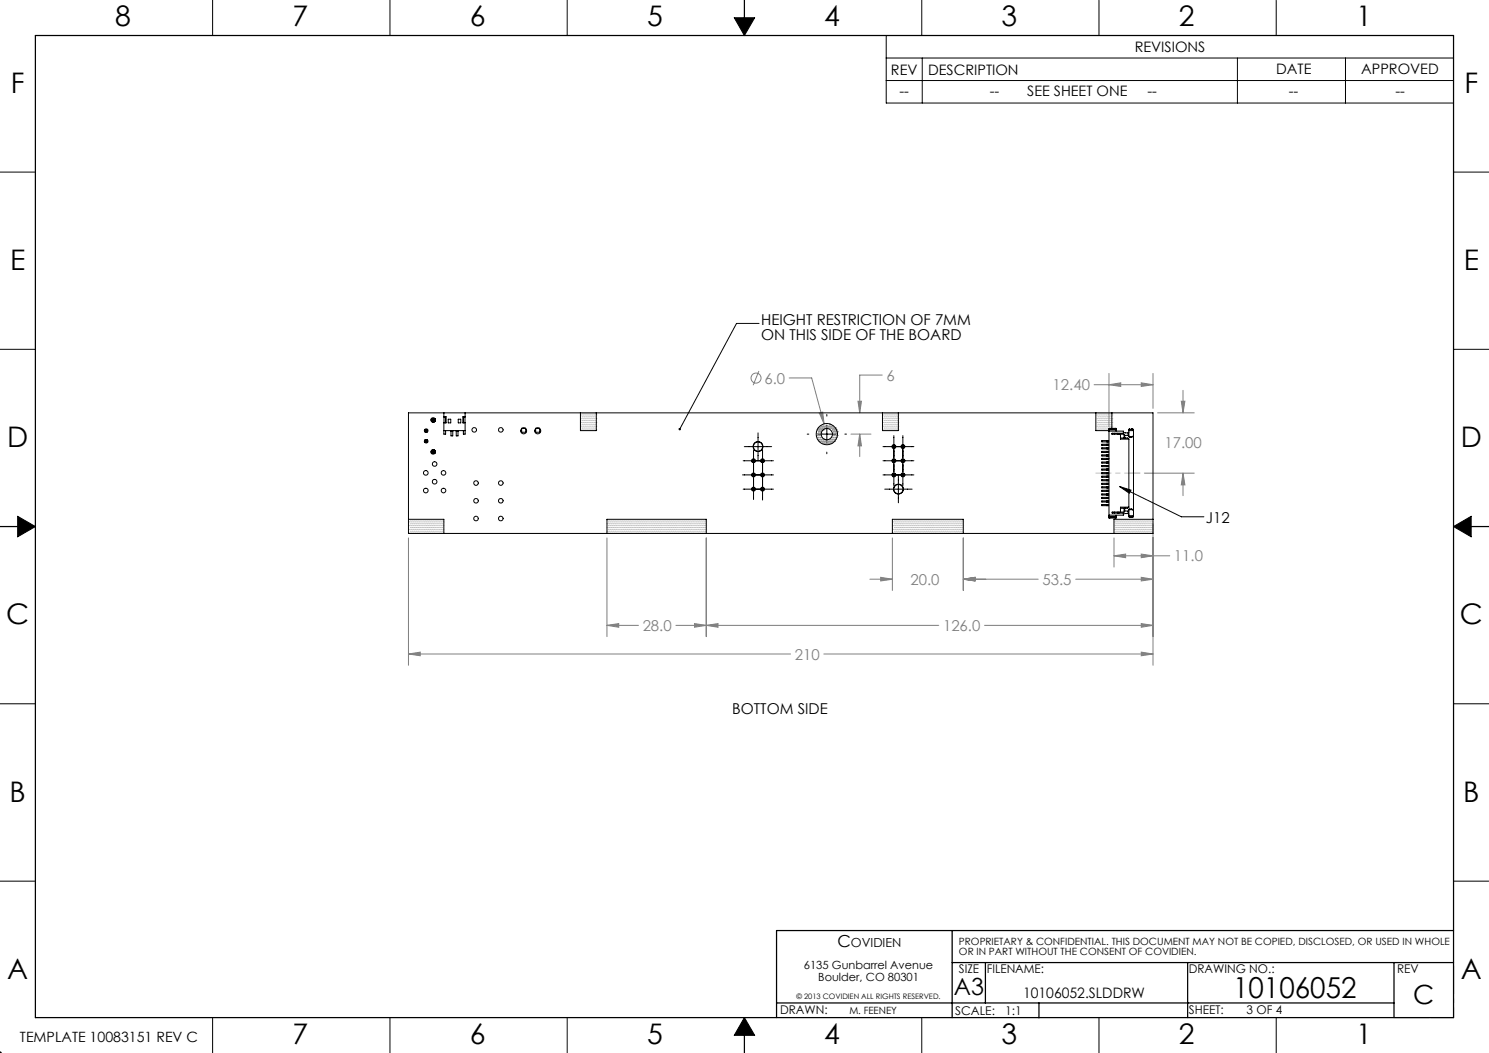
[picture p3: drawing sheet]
<svg xmlns="http://www.w3.org/2000/svg" width="420mm" height="297mm" viewBox="0 0 420 297" stroke-linecap="round" stroke-linejoin="round" font-family="sans-serif">
<g fill="none" stroke="#000" stroke-width=".28">
<path d="M60 0v10M110 0v10M160 0v10M207.1 5h5.8l-2.9 5zM250 10v19.1h160M250 16.4h160M260 0v10M260.1 16.4v12.7M310 0v10M349 16.4v12.7M360 0v10M379.5 16.4v12.7"/>
<path d="M250 22.7h160M0 48.5h10M410 48.5h10M0 98.5h10M214.1 91.2h-6.3l-16.1 29.8M410 98.5h10M233.2 116.9v.5M233.2 119.9v5.1M209.4 133.9h8.8M209.6 138h8.6M209.6 130h8.6M209.9 126h7.8"/>
<path d="M212.5 127v13.9M213.8 122.1v7.7M215.1 126.9v14.1M227.7 122.4h.4M230.7 122.4h5.1M233.2 127.5v.5M238.3 122.4h.5M249.1 126h8.7M249.1 133.9h8.7M249.1 130h8.7M249.6 138h7.7M252.1 122.9v14.2"/>
<path d="M253.4 134.1v7.7M254.7 122.9v14.2M315.8 137.2l17.4 8.6h6.4M315.8 137.2l3.2 1.1-.4 .8zM5 145.6l5 2.9-5 2.9zM410 148.5l5-2.9v5.8zM0 198.5h10M410 198.5h10M0 248.5h10M410 248.5h10M-.1 297h.6M0 297v.1"/>
<path d="M0 296.5v.6l.4-.4M60 287v10M110 287v10M160 287v10M210 287l2.9 5h-5.8zM260 287v10M310 287v10M360 287v10"/>
</g>
<path d="M393.2 287h16.8" fill="none" stroke="#000" stroke-width=".28" stroke-dasharray="15.2 1.3 1.3 1.3" stroke-dashoffset="8.8"/>
<path d="M410 272.4v14.6M395.4 287h14.6" fill="none" stroke="#000" stroke-width=".28" stroke-dasharray="15.2 1.3 1.3 1.3" stroke-dashoffset="7.3"/>
<g fill="none" stroke="#000" stroke-width=".35">
<path d="M10 10h400v277h-400zM210 0v10M0 148.5h10M410 148.5h10M268.6 262.5v24.5M268.6 271.5h141.4M278 271.5v11.4M335 271.5v15.5M393.2 271.5v15.5M410 262.5h-191v24.5M210 287v10M219 282.9h174.2"/>
<path d="M293.1 282.9v4.2"/>
</g>
<path d="M5 148.5v2.9l5-2.9zM5 145.6v2.9h5zM410 148.5h5v-2.9zM410 148.5l5 2.9v-2.9zM210 287v5h2.9zM210 287l-2.9 5h2.9zM207.1 5l2.9 5v-5zM210 5v5l2.9-5z" fill-rule="evenodd" fill="#000"/>
<g fill="none" stroke="#808080" stroke-width=".28">
<path d="M214.1 104.6l-1.7 4.1M222.6 106.6h6.4l3.4 13M231.1 116.5l1-.3 .3 3.4zM242 113.2h1l-.5 3.2zM248.8 105.8h-6.3v10.6M308.6 108.5h16.6M312.8 108.5l3.3-.5v1zM312.8 105.3v15M321.9 108l3.3 .5-3.3 .5zM325.2 105.3v9.9M326.5 116.4h10.4M333.2 113.2h1l-.5 3.2z"/>
<path d="M333.7 110.1v6.3M240 122.4h5.7M242.5 122.4l.5 3.4h-1zM242.5 122.4v6.4M322.8 133.5h14.1M333.7 133.5v6.3M333.7 133.5l.5 3.3h-1zM115.2 151.7v35.9M171.2 151.7v27.9M199.2 151.7v27.9M251.7 151.7v14.8M271.7 151.7v14.8"/>
<path d="M314.2 156.8l3.3-.5v1zM314.2 151.7v8.2M314.2 156.8h15.8M321.9 156.3l3.3 .5-3.3 .5zM325.2 147.7v39.9M171.2 176.4l3.3-.5v1zM171.2 176.4h8.9M190.6 176.4h74.2M195.9 175.9l3.3 .5-3.3 .5zM199.2 176.4l3.3-.5v1zM245.4 163.4h6.3M248.4 162.8l3.3 .6-3.3 .5z"/>
<path d="M271.7 163.4l3.3-.6v1.1zM271.7 163.4h21.1M277.7 176.4h47.5M303.4 163.4h21.8M321.9 162.8l3.3 .6-3.3 .5zM321.9 175.9l3.3 .5-3.3 .5zM115.2 184.5l3.3-.6v1.1zM115.2 184.5h107.8M232.4 184.5h92.8M321.9 183.9l3.3 .6-3.3 .5z"/>
<circle cx="213.2" cy="106.6" r="1.42"/>
</g>
<g fill="none" stroke="#000" stroke-width=".28" stroke-dasharray="6.3 1.3 1.3 1.3 1.3 1.3">
<path d="M234 119.7h.1M230.3 122.9h.1M230.6 121.3h.1M230.6 122.3h.1M230.6 123.4h.1M230.8 120.7h.1M230.8 121.8h.1M230.8 122.9h.1M230.8 123.9h.1M231.1 121.3h.1M231.1 122.3h.1M231.1 123.4h.1"/>
<path d="M231.1 124.4h.1M231.3 120.7h.1M231.3 121.8h.1M231.3 122.9h.1M231.3 123.9h.1M231.6 120.2h.1M231.6 121.3h.1M231.6 122.3h.1M231.6 123.4h.1M231.6 124.4h.1M231.9 120.7h.1M231.9 123.9h.1"/>
<path d="M231.9 125h.1M232.1 120.2h.1M232.1 121.3h.1M232.1 124.4h.1M232.4 120.7h.1M232.4 123.9h.1M232.4 125h.1M232.7 120.2h.1M232.7 124.4h.1M232.9 120.7h.1M232.9 125h.1M233.2 120.2h.1"/>
<path d="M233.2 124.4h.1M233.5 120.7h.1M233.5 125h.1M233.7 120.2h.1M233.7 124.4h.1M234 120.7h.1M234 123.9h.1M234 125h.1M234.3 120.2h.1M234.3 124.4h.1M234.5 120.7h.1M234.5 123.9h.1"/>
<path d="M234.5 125h.1M234.8 120.2h.1M234.8 121.3h.1M234.8 123.4h.1M234.8 124.4h.1M235 120.7h.1M235 121.8h.1M235 122.9h.1M235 123.9h.1M235.3 121.3h.1M235.3 122.3h.1M235.3 123.4h.1"/>
<path d="M235.3 124.4h.1M235.6 120.7h.1M235.6 121.8h.1M235.6 122.9h.1M235.6 123.9h.1M235.8 121.3h.1M235.8 122.3h.1M235.8 123.4h.1M236.1 121.8h.1M236.1 122.9h.1"/>
</g>
<path d="M318.4 133.4h3.1" fill="none" stroke="#c0c0c0" stroke-width=".28" stroke-dasharray="15.2 1.3 1.3 1.3"/>
<path d="M321.5 133.4h-12.4" fill="none" stroke="#c0c0c0" stroke-width=".28" stroke-dasharray="15.2 1.3 1.3 1.3" stroke-dashoffset="10.9"/>
<g fill="none" stroke="#c0c0c0" stroke-width=".28" stroke-dasharray="6.3 1.3 1.3 1.3 1.3 1.3">
<path d="M163.9 117h.1M163.9 118.1h.1M163.9 119.2h.1M164.1 116.5h.1M164.1 117.6h.1M164.1 118.6h.1M164.1 119.7h.1M164.4 117h.1M164.4 118.1h.1M164.4 119.2h.1M164.7 116.5h.1M164.7 117.6h.1"/>
<path d="M164.7 118.6h.1M164.7 119.7h.1M164.9 117h.1M164.9 118.1h.1M164.9 119.2h.1M165.2 116.5h.1M165.2 117.6h.1M165.2 118.6h.1M165.2 119.7h.1M165.5 117h.1M165.5 118.1h.1M165.5 119.2h.1"/>
<path d="M165.7 116.5h.1M165.7 117.6h.1M165.7 118.6h.1M165.7 119.7h.1M166 117h.1M166 118.1h.1M166 119.2h.1M166.3 116.5h.1M166.3 117.6h.1M166.3 118.6h.1M166.3 119.7h.1M166.5 117h.1"/>
<path d="M166.5 118.1h.1M166.5 119.2h.1M166.8 116.5h.1M166.8 117.6h.1M166.8 118.6h.1M166.8 119.7h.1M167.1 117h.1M167.1 118.1h.1M167.1 119.2h.1M167.3 116.5h.1M167.3 117.6h.1M167.3 118.6h.1"/>
<path d="M167.3 119.7h.1M167.6 117h.1M167.6 118.1h.1M167.6 119.2h.1M167.8 116.5h.1M167.8 117.6h.1M167.8 118.6h.1M167.8 119.7h.1M168.1 117h.1M168.1 118.1h.1M168.1 119.2h.1M234 119.7h.1"/>
<path d="M249.1 117h.1M249.1 118.1h.1M249.1 119.2h.1M249.3 116.5h.1M249.3 117.6h.1M249.3 118.6h.1M249.3 119.7h.1M249.6 117h.1M249.6 118.1h.1M249.6 119.2h.1M249.9 116.5h.1M249.9 117.6h.1"/>
<path d="M249.9 118.6h.1M249.9 119.7h.1M250.1 117h.1M250.1 118.1h.1M250.1 119.2h.1M250.4 116.5h.1M250.4 117.6h.1M250.4 118.6h.1M250.4 119.7h.1M250.7 117h.1M250.7 118.1h.1M250.7 119.2h.1"/>
<path d="M250.9 116.5h.1M250.9 117.6h.1M250.9 118.6h.1M250.9 119.7h.1M251.2 117h.1M251.2 118.1h.1M251.2 119.2h.1M251.5 116.5h.1M251.5 117.6h.1M251.5 118.6h.1M251.5 119.7h.1M251.7 117h.1"/>
<path d="M251.7 118.1h.1M251.7 119.2h.1M252 116.5h.1M252 117.6h.1M252 118.6h.1M252 119.7h.1M252.2 117h.1M252.2 118.1h.1M252.2 119.2h.1M252.5 116.5h.1M252.5 117.6h.1M252.5 118.6h.1"/>
<path d="M252.5 119.7h.1M252.8 117h.1M252.8 118.1h.1M252.8 119.2h.1M253 116.5h.1M253 117.6h.1M253 118.6h.1M253 119.7h.1M253.3 117h.1M253.3 118.1h.1M253.3 119.2h.1M309.4 117h.1"/>
<path d="M309.4 118.1h.1M309.4 119.2h.1M309.7 116.5h.1M309.7 117.6h.1M309.7 118.6h.1M309.7 119.7h.1M309.9 117h.1M309.9 118.1h.1M309.9 119.2h.1M310.2 116.5h.1M310.2 117.6h.1M310.2 118.6h.1"/>
<path d="M310.2 119.7h.1M310.5 117h.1M310.5 118.1h.1M310.5 119.2h.1M310.7 116.5h.1M310.7 117.6h.1M310.7 118.6h.1M310.7 119.7h.1M311 117h.1M311 118.1h.1M311 119.2h.1M311.2 116.5h.1"/>
<path d="M311.2 117.6h.1M311.2 118.6h.1M311.2 119.7h.1M311.5 117h.1M311.5 118.1h.1M311.5 119.2h.1M311.8 116.5h.1M311.8 117.6h.1M311.8 118.6h.1M311.8 119.7h.1M312 117h.1M312 118.1h.1"/>
<path d="M312 119.2h.1M312.3 116.5h.1M312.3 117.6h.1M312.3 118.6h.1M312.3 119.7h.1M312.6 117h.1M312.6 118.1h.1M312.6 119.2h.1M312.8 116.5h.1M312.8 117.6h.1M312.8 118.6h.1M312.8 119.7h.1"/>
<path d="M313.1 117h.1M313.1 118.1h.1M313.1 119.2h.1M313.4 116.5h.1M313.4 117.6h.1M313.4 118.6h.1M313.4 119.7h.1M313.6 117h.1M313.6 118.1h.1M313.6 119.2h.1M163.9 120.2h.1M163.9 121.3h.1"/>
<path d="M164.1 120.7h.1M164.4 120.2h.1M164.4 121.3h.1M164.7 120.7h.1M164.9 120.2h.1M164.9 121.3h.1M165.2 120.7h.1M165.5 120.2h.1M165.5 121.3h.1M165.7 120.7h.1M166 120.2h.1M166 121.3h.1"/>
<path d="M166.3 120.7h.1M166.5 120.2h.1M166.5 121.3h.1M166.8 120.7h.1M167.1 120.2h.1M167.1 121.3h.1M167.3 120.7h.1M167.6 120.2h.1M167.6 121.3h.1M167.8 120.7h.1M168.1 120.2h.1M168.1 121.3h.1"/>
<path d="M230.3 122.9h.1M230.6 121.3h.1M230.6 122.3h.1M230.6 123.4h.1M230.8 120.7h.1M230.8 121.8h.1M230.8 122.9h.1M230.8 123.9h.1M231.1 122.3h.1M231.1 121.3h.1M231.1 123.4h.1M231.1 124.4h.1"/>
<path d="M231.3 121.8h.1M231.3 122.9h.1M231.3 120.7h.1M231.3 123.9h.1M231.6 121.3h.1M231.6 122.3h.1M231.6 123.4h.1M231.6 120.2h.1M231.6 124.4h.1M231.9 120.7h.1M231.9 123.9h.1M231.9 125h.1"/>
<path d="M232.1 121.3h.1M232.1 120.2h.1M232.1 124.4h.1M232.4 120.7h.1M232.4 123.9h.1M232.4 125h.1M232.7 124.4h.1M232.7 120.2h.1M232.9 120.7h.1M232.9 125h.1M233.2 124.4h.1M233.2 120.2h.1"/>
<path d="M233.5 120.7h.1M233.5 125h.1M233.7 124.4h.1M233.7 120.2h.1M234 120.7h.1M234 123.9h.1M234 125h.1M234.3 120.2h.1M234.3 124.4h.1M234.5 120.7h.1M234.5 123.9h.1M234.5 125h.1"/>
<path d="M234.8 121.3h.1M234.8 123.4h.1M234.8 120.2h.1M234.8 124.4h.1M235 121.8h.1M235 122.9h.1M235 120.7h.1M235 123.9h.1M235.3 122.3h.1M235.3 121.3h.1M235.3 123.4h.1M235.3 124.4h.1"/>
<path d="M235.6 120.7h.1M235.6 121.8h.1M235.6 122.9h.1M235.6 123.9h.1M235.8 121.3h.1M235.8 122.3h.1M235.8 123.4h.1M236.1 121.8h.1M236.1 122.9h.1M249.1 120.2h.1M249.1 121.3h.1M249.3 120.7h.1"/>
<path d="M249.6 120.2h.1M249.6 121.3h.1M249.9 120.7h.1M250.1 120.2h.1M250.1 121.3h.1M250.4 120.7h.1M250.7 120.2h.1M250.7 121.3h.1M250.9 120.7h.1M251.2 120.2h.1M251.2 121.3h.1M251.5 120.7h.1"/>
<path d="M251.7 120.2h.1M251.7 121.3h.1M252 120.7h.1M252.2 120.2h.1M252.2 121.3h.1M252.5 120.7h.1M252.8 120.2h.1M252.8 121.3h.1M253 120.7h.1M253.3 120.2h.1M253.3 121.3h.1M309.4 120.2h.1"/>
<path d="M309.4 121.3h.1M309.7 120.7h.1M309.9 120.2h.1M309.9 121.3h.1M310.2 120.7h.1M310.5 120.2h.1M310.5 121.3h.1M310.7 120.7h.1M311 120.2h.1M311 121.3h.1M311.2 120.7h.1M311.5 120.2h.1"/>
<path d="M311.5 121.3h.1M311.8 120.7h.1M312 120.2h.1M312 121.3h.1M312.3 120.7h.1M312.6 120.2h.1M312.6 121.3h.1M312.8 120.7h.1M313.1 120.2h.1M313.1 121.3h.1M313.4 120.7h.1M313.6 120.2h.1"/>
<path d="M313.6 121.3h.1M115.5 147.2h.1M115.5 148.3h.1M115.5 149.3h.1M115.5 150.4h.1M115.7 146.7h.1M115.7 147.7h.1M115.7 148.8h.1M115.7 149.8h.1M116 147.2h.1M116 148.3h.1M116 149.3h.1"/>
<path d="M116 150.4h.1M116.3 146.7h.1M116.3 147.7h.1M116.3 148.8h.1M116.3 149.8h.1M116.5 147.2h.1M116.5 148.3h.1M116.5 149.3h.1M116.5 150.4h.1M116.8 146.7h.1M116.8 147.7h.1M116.8 148.8h.1"/>
<path d="M116.8 149.8h.1M117 147.2h.1M117 148.3h.1M117 149.3h.1M117 150.4h.1M117.3 146.7h.1M117.3 147.7h.1M117.3 148.8h.1M117.3 149.8h.1M117.6 147.2h.1M117.6 148.3h.1M117.6 149.3h.1"/>
<path d="M117.6 150.4h.1M117.8 146.7h.1M117.8 147.7h.1M117.8 148.8h.1M117.8 149.8h.1M118.1 147.2h.1M118.1 148.3h.1M118.1 149.3h.1M118.1 150.4h.1M118.4 146.7h.1M118.4 147.7h.1M118.4 148.8h.1"/>
<path d="M118.4 149.8h.1M118.6 147.2h.1M118.6 148.3h.1M118.6 149.3h.1M118.6 150.4h.1M118.9 146.7h.1M118.9 147.7h.1M118.9 148.8h.1M118.9 149.8h.1M119.2 147.2h.1M119.2 148.3h.1M119.2 149.3h.1"/>
<path d="M119.2 150.4h.1M119.4 146.7h.1M119.4 147.7h.1M119.4 148.8h.1M119.4 149.8h.1M119.7 147.2h.1M119.7 148.3h.1M119.7 149.3h.1M119.7 150.4h.1M120 146.7h.1M120 147.7h.1M120 148.8h.1"/>
<path d="M120 149.8h.1M120.2 147.2h.1M120.2 148.3h.1M120.2 149.3h.1M120.2 150.4h.1M120.5 146.7h.1M120.5 147.7h.1M120.5 148.8h.1M120.5 149.8h.1M120.7 147.2h.1M120.7 148.3h.1M120.7 149.3h.1"/>
<path d="M120.7 150.4h.1M121 146.7h.1M121 147.7h.1M121 148.8h.1M121 149.8h.1M121.3 147.2h.1M121.3 148.3h.1M121.3 149.3h.1M121.3 150.4h.1M121.5 146.7h.1M121.5 147.7h.1M121.5 148.8h.1"/>
<path d="M121.5 149.8h.1M121.8 147.2h.1M121.8 148.3h.1M121.8 149.3h.1M121.8 150.4h.1M122.1 146.7h.1M122.1 147.7h.1M122.1 148.8h.1M122.1 149.8h.1M122.3 147.2h.1M122.3 148.3h.1M122.3 149.3h.1"/>
<path d="M122.3 150.4h.1M122.6 146.7h.1M122.6 147.7h.1M122.6 148.8h.1M122.6 149.8h.1M122.9 147.2h.1M122.9 148.3h.1M122.9 149.3h.1M122.9 150.4h.1M123.1 146.7h.1M123.1 147.7h.1M123.1 148.8h.1"/>
<path d="M123.1 149.8h.1M123.4 147.2h.1M123.4 148.3h.1M123.4 149.3h.1M123.4 150.4h.1M123.7 146.7h.1M123.7 147.7h.1M123.7 148.8h.1M123.7 149.8h.1M123.9 147.2h.1M123.9 148.3h.1M123.9 149.3h.1"/>
<path d="M123.9 150.4h.1M124.2 146.7h.1M124.2 147.7h.1M124.2 148.8h.1M124.2 149.8h.1M124.5 147.2h.1M124.5 148.3h.1M124.5 149.3h.1M124.5 150.4h.1M124.7 146.7h.1M124.7 147.7h.1M124.7 148.8h.1"/>
<path d="M124.7 149.8h.1M125 147.2h.1M125 148.3h.1M125 149.3h.1M125 150.4h.1M171.3 146.7h.1M171.3 147.7h.1M171.3 148.8h.1M171.3 149.8h.1M171.5 147.2h.1M171.5 148.3h.1M171.5 149.3h.1"/>
<path d="M171.5 150.4h.1M171.8 146.7h.1M171.8 147.7h.1M171.8 148.8h.1M171.8 149.8h.1M172.1 147.2h.1M172.1 148.3h.1M172.1 149.3h.1M172.1 150.4h.1M172.3 146.7h.1M172.3 147.7h.1M172.3 148.8h.1"/>
<path d="M172.3 149.8h.1M172.6 147.2h.1M172.6 148.3h.1M172.6 149.3h.1M172.6 150.4h.1M172.9 146.7h.1M172.9 147.7h.1M172.9 148.8h.1M172.9 149.8h.1M173.1 147.2h.1M173.1 148.3h.1M173.1 149.3h.1"/>
<path d="M173.1 150.4h.1M173.4 146.7h.1M173.4 147.7h.1M173.4 148.8h.1M173.4 149.8h.1M173.7 147.2h.1M173.7 148.3h.1M173.7 149.3h.1M173.7 150.4h.1M173.9 146.7h.1M173.9 147.7h.1M173.9 148.8h.1"/>
<path d="M173.9 149.8h.1M174.2 147.2h.1M174.2 148.3h.1M174.2 149.3h.1M174.2 150.4h.1M174.5 146.7h.1M174.5 147.7h.1M174.5 148.8h.1M174.5 149.8h.1M174.7 147.2h.1M174.7 148.3h.1M174.7 149.3h.1"/>
<path d="M174.7 150.4h.1M175 146.7h.1M175 147.7h.1M175 148.8h.1M175 149.8h.1M175.3 147.2h.1M175.3 148.3h.1M175.3 149.3h.1M175.3 150.4h.1M175.5 146.7h.1M175.5 147.7h.1M175.5 148.8h.1"/>
<path d="M175.5 149.8h.1M175.8 147.2h.1M175.8 148.3h.1M175.8 149.3h.1M175.8 150.4h.1M176 146.7h.1M176 147.7h.1M176 148.8h.1M176 149.8h.1M176.3 147.2h.1M176.3 148.3h.1M176.3 149.3h.1"/>
<path d="M176.3 150.4h.1M176.6 146.7h.1M176.6 147.7h.1M176.6 148.8h.1M176.6 149.8h.1M176.8 147.2h.1M176.8 148.3h.1M176.8 149.3h.1M176.8 150.4h.1M177.1 146.7h.1M177.1 147.7h.1M177.1 148.8h.1"/>
<path d="M177.1 149.8h.1M177.4 147.2h.1M177.4 148.3h.1M177.4 149.3h.1M177.4 150.4h.1M177.6 146.7h.1M177.6 147.7h.1M177.6 148.8h.1M177.6 149.8h.1M177.9 147.2h.1M177.9 148.3h.1M177.9 149.3h.1"/>
<path d="M177.9 150.4h.1M178.2 146.7h.1M178.2 147.7h.1M178.2 148.8h.1M178.2 149.8h.1M178.4 147.2h.1M178.4 148.3h.1M178.4 149.3h.1M178.4 150.4h.1M178.7 146.7h.1M178.7 147.7h.1M178.7 148.8h.1"/>
<path d="M178.7 149.8h.1M179 147.2h.1M179 148.3h.1M179 149.3h.1M179 150.4h.1M179.2 146.7h.1M179.2 147.7h.1M179.2 148.8h.1M179.2 149.8h.1M179.5 147.2h.1M179.5 148.3h.1M179.5 149.3h.1"/>
<path d="M179.5 150.4h.1M179.8 146.7h.1M179.8 147.7h.1M179.8 148.8h.1M179.8 149.8h.1M180 147.2h.1M180 148.3h.1M180 149.3h.1M180 150.4h.1M180.3 146.7h.1M180.3 147.7h.1M180.3 148.8h.1"/>
<path d="M180.3 149.8h.1M180.5 147.2h.1M180.5 148.3h.1M180.5 149.3h.1M180.5 150.4h.1M180.8 146.7h.1M180.8 147.7h.1M180.8 148.8h.1M180.8 149.8h.1M181.1 147.2h.1M181.1 148.3h.1M181.1 149.3h.1"/>
<path d="M181.1 150.4h.1M181.3 146.7h.1M181.3 147.7h.1M181.3 148.8h.1M181.3 149.8h.1M181.6 147.2h.1M181.6 148.3h.1M181.6 149.3h.1M181.6 150.4h.1M181.9 146.7h.1M181.9 147.7h.1M181.9 148.8h.1"/>
<path d="M181.9 149.8h.1M182.1 147.2h.1M182.1 148.3h.1M182.1 149.3h.1M182.1 150.4h.1M182.4 146.7h.1M182.4 147.7h.1M182.4 148.8h.1M182.4 149.8h.1M182.7 147.2h.1M182.7 148.3h.1M182.7 149.3h.1"/>
<path d="M182.7 150.4h.1M182.9 146.7h.1M182.9 147.7h.1M182.9 148.8h.1M182.9 149.8h.1M183.2 147.2h.1M183.2 148.3h.1M183.2 149.3h.1M183.2 150.4h.1M183.5 146.7h.1M183.5 147.7h.1M183.5 148.8h.1"/>
<path d="M183.5 149.8h.1M183.7 147.2h.1M183.7 148.3h.1M183.7 149.3h.1M183.7 150.4h.1M184 146.7h.1M184 147.7h.1M184 148.8h.1M184 149.8h.1M184.2 147.2h.1M184.2 148.3h.1M184.2 149.3h.1"/>
<path d="M184.2 150.4h.1M184.5 146.7h.1M184.5 147.7h.1M184.5 148.8h.1M184.5 149.8h.1M184.8 147.2h.1M184.8 148.3h.1M184.8 149.3h.1M184.8 150.4h.1M185 146.7h.1M185 147.7h.1M185 148.8h.1"/>
<path d="M185 149.8h.1M185.3 147.2h.1M185.3 148.3h.1M185.3 149.3h.1M185.3 150.4h.1M185.6 146.7h.1M185.6 147.7h.1M185.6 148.8h.1M185.6 149.8h.1M185.8 147.2h.1M185.8 148.3h.1M185.8 149.3h.1"/>
<path d="M185.8 150.4h.1M186.1 146.7h.1M186.1 147.7h.1M186.1 148.8h.1M186.1 149.8h.1M186.4 147.2h.1M186.4 148.3h.1M186.4 149.3h.1M186.4 150.4h.1M186.6 146.7h.1M186.6 147.7h.1M186.6 148.8h.1"/>
<path d="M186.6 149.8h.1M186.9 147.2h.1M186.9 148.3h.1M186.9 149.3h.1M186.9 150.4h.1M187.2 146.7h.1M187.2 147.7h.1M187.2 148.8h.1M187.2 149.8h.1M187.4 147.2h.1M187.4 148.3h.1M187.4 149.3h.1"/>
<path d="M187.4 150.4h.1M187.7 146.7h.1M187.7 147.7h.1M187.7 148.8h.1M187.7 149.8h.1M188 147.2h.1M188 148.3h.1M188 149.3h.1M188 150.4h.1M188.2 146.7h.1M188.2 147.7h.1M188.2 148.8h.1"/>
<path d="M188.2 149.8h.1M188.5 147.2h.1M188.5 148.3h.1M188.5 149.3h.1M188.5 150.4h.1M188.7 146.7h.1M188.7 147.7h.1M188.7 148.8h.1M188.7 149.8h.1M189 147.2h.1M189 148.3h.1M189 149.3h.1"/>
<path d="M189 150.4h.1M189.3 146.7h.1M189.3 147.7h.1M189.3 148.8h.1M189.3 149.8h.1M189.5 147.2h.1M189.5 148.3h.1M189.5 149.3h.1M189.5 150.4h.1M189.8 146.7h.1M189.8 147.7h.1M189.8 148.8h.1"/>
<path d="M189.8 149.8h.1M190.1 147.2h.1M190.1 148.3h.1M190.1 149.3h.1M190.1 150.4h.1M190.3 146.7h.1M190.3 147.7h.1M190.3 148.8h.1M190.3 149.8h.1M190.6 147.2h.1M190.6 148.3h.1M190.6 149.3h.1"/>
<path d="M190.6 150.4h.1M190.9 146.7h.1M190.9 147.7h.1M190.9 148.8h.1M190.9 149.8h.1M191.1 147.2h.1M191.1 148.3h.1M191.1 149.3h.1M191.1 150.4h.1M191.4 146.7h.1M191.4 147.7h.1M191.4 148.8h.1"/>
<path d="M191.4 149.8h.1M191.7 147.2h.1M191.7 148.3h.1M191.7 149.3h.1M191.7 150.4h.1M191.9 146.7h.1M191.9 147.7h.1M191.9 148.8h.1M191.9 149.8h.1M192.2 147.2h.1M192.2 148.3h.1M192.2 149.3h.1"/>
<path d="M192.2 150.4h.1M192.5 146.7h.1M192.5 147.7h.1M192.5 148.8h.1M192.5 149.8h.1M192.7 147.2h.1M192.7 148.3h.1M192.7 149.3h.1M192.7 150.4h.1M193 146.7h.1M193 147.7h.1M193 148.8h.1"/>
<path d="M193 149.8h.1M193.2 147.2h.1M193.2 148.3h.1M193.2 149.3h.1M193.2 150.4h.1M193.5 146.7h.1M193.5 147.7h.1M193.5 148.8h.1M193.5 149.8h.1M193.8 147.2h.1M193.8 148.3h.1M193.8 149.3h.1"/>
<path d="M193.8 150.4h.1M194 146.7h.1M194 147.7h.1M194 148.8h.1M194 149.8h.1M194.3 147.2h.1M194.3 148.3h.1M194.3 149.3h.1M194.3 150.4h.1M194.6 146.7h.1M194.6 147.7h.1M194.6 148.8h.1"/>
<path d="M194.6 149.8h.1M194.8 147.2h.1M194.8 148.3h.1M194.8 149.3h.1M194.8 150.4h.1M195.1 146.7h.1M195.1 147.7h.1M195.1 148.8h.1M195.1 149.8h.1M195.4 147.2h.1M195.4 148.3h.1M195.4 149.3h.1"/>
<path d="M195.4 150.4h.1M195.6 146.7h.1M195.6 147.7h.1M195.6 148.8h.1M195.6 149.8h.1M195.9 147.2h.1M195.9 148.3h.1M195.9 149.3h.1M195.9 150.4h.1M196.2 146.7h.1M196.2 147.7h.1M196.2 148.8h.1"/>
<path d="M196.2 149.8h.1M196.4 147.2h.1M196.4 148.3h.1M196.4 149.3h.1M196.4 150.4h.1M196.7 146.7h.1M196.7 147.7h.1M196.7 148.8h.1M196.7 149.8h.1M196.9 147.2h.1M196.9 148.3h.1M196.9 149.3h.1"/>
<path d="M196.9 150.4h.1M197.2 146.7h.1M197.2 147.7h.1M197.2 148.8h.1M197.2 149.8h.1M197.5 147.2h.1M197.5 148.3h.1M197.5 149.3h.1M197.5 150.4h.1M197.7 146.7h.1M197.7 147.7h.1M197.7 148.8h.1"/>
<path d="M197.7 149.8h.1M198 147.2h.1M198 148.3h.1M198 149.3h.1M198 150.4h.1M198.3 146.7h.1M198.3 147.7h.1M198.3 148.8h.1M198.3 149.8h.1M198.5 147.2h.1M198.5 148.3h.1M198.5 149.3h.1"/>
<path d="M198.5 150.4h.1M198.8 146.7h.1M198.8 147.7h.1M198.8 148.8h.1M198.8 149.8h.1M199.1 147.2h.1M199.1 148.3h.1M199.1 149.3h.1M199.1 150.4h.1M252 147.2h.1M252 148.3h.1M252 149.3h.1"/>
<path d="M252 150.4h.1M252.2 146.7h.1M252.2 147.7h.1M252.2 148.8h.1M252.2 149.8h.1M252.5 147.2h.1M252.5 148.3h.1M252.5 149.3h.1M252.5 150.4h.1M252.8 146.7h.1M252.8 147.7h.1M252.8 148.8h.1"/>
<path d="M252.8 149.8h.1M253 147.2h.1M253 148.3h.1M253 149.3h.1M253 150.4h.1M253.3 146.7h.1M253.3 147.7h.1M253.3 148.8h.1M253.3 149.8h.1M253.6 147.2h.1M253.6 148.3h.1M253.6 149.3h.1"/>
<path d="M253.6 150.4h.1M253.8 146.7h.1M253.8 147.7h.1M253.8 148.8h.1M253.8 149.8h.1M254.1 147.2h.1M254.1 148.3h.1M254.1 149.3h.1M254.1 150.4h.1M254.4 146.7h.1M254.4 147.7h.1M254.4 148.8h.1"/>
<path d="M254.4 149.8h.1M254.6 147.2h.1M254.6 148.3h.1M254.6 149.3h.1M254.6 150.4h.1M254.9 146.7h.1M254.9 147.7h.1M254.9 148.8h.1M254.9 149.8h.1M255.2 147.2h.1M255.2 148.3h.1M255.2 149.3h.1"/>
<path d="M255.2 150.4h.1M255.4 146.7h.1M255.4 147.7h.1M255.4 148.8h.1M255.4 149.8h.1M255.7 147.2h.1M255.7 148.3h.1M255.7 149.3h.1M255.7 150.4h.1M256 146.7h.1M256 147.7h.1M256 148.8h.1"/>
<path d="M256 149.8h.1M256.2 147.2h.1M256.2 148.3h.1M256.2 149.3h.1M256.2 150.4h.1M256.5 146.7h.1M256.5 147.7h.1M256.5 148.8h.1M256.5 149.8h.1M256.7 147.2h.1M256.7 148.3h.1M256.7 149.3h.1"/>
<path d="M256.7 150.4h.1M257 146.7h.1M257 147.7h.1M257 148.8h.1M257 149.8h.1M257.3 147.2h.1M257.3 148.3h.1M257.3 149.3h.1M257.3 150.4h.1M257.5 146.7h.1M257.5 147.7h.1M257.5 148.8h.1"/>
<path d="M257.5 149.8h.1M257.8 147.2h.1M257.8 148.3h.1M257.8 149.3h.1M257.8 150.4h.1M258.1 146.7h.1M258.1 147.7h.1M258.1 148.8h.1M258.1 149.8h.1M258.3 147.2h.1M258.3 148.3h.1M258.3 149.3h.1"/>
<path d="M258.3 150.4h.1M258.6 146.7h.1M258.6 147.7h.1M258.6 148.8h.1M258.6 149.8h.1M258.9 147.2h.1M258.9 148.3h.1M258.9 149.3h.1M258.9 150.4h.1M259.1 146.7h.1M259.1 147.7h.1M259.1 148.8h.1"/>
<path d="M259.1 149.8h.1M259.4 147.2h.1M259.4 148.3h.1M259.4 149.3h.1M259.4 150.4h.1M259.7 146.7h.1M259.7 147.7h.1M259.7 148.8h.1M259.7 149.8h.1M259.9 147.2h.1M259.9 148.3h.1M259.9 149.3h.1"/>
<path d="M259.9 150.4h.1M260.2 146.7h.1M260.2 147.7h.1M260.2 148.8h.1M260.2 149.8h.1M260.4 147.2h.1M260.4 148.3h.1M260.4 149.3h.1M260.4 150.4h.1M260.7 146.7h.1M260.7 147.7h.1M260.7 148.8h.1"/>
<path d="M260.7 149.8h.1M261 147.2h.1M261 148.3h.1M261 149.3h.1M261 150.4h.1M261.2 146.7h.1M261.2 147.7h.1M261.2 148.8h.1M261.2 149.8h.1M261.5 147.2h.1M261.5 148.3h.1M261.5 149.3h.1"/>
<path d="M261.5 150.4h.1M261.8 146.7h.1M261.8 147.7h.1M261.8 148.8h.1M261.8 149.8h.1M262 147.2h.1M262 148.3h.1M262 149.3h.1M262 150.4h.1M262.3 146.7h.1M262.3 147.7h.1M262.3 148.8h.1"/>
<path d="M262.3 149.8h.1M262.6 147.2h.1M262.6 148.3h.1M262.6 149.3h.1M262.6 150.4h.1M262.8 146.7h.1M262.8 147.7h.1M262.8 148.8h.1M262.8 149.8h.1M263.1 147.2h.1M263.1 148.3h.1M263.1 149.3h.1"/>
<path d="M263.1 150.4h.1M263.4 146.7h.1M263.4 147.7h.1M263.4 148.8h.1M263.4 149.8h.1M263.6 147.2h.1M263.6 148.3h.1M263.6 149.3h.1M263.6 150.4h.1M263.9 146.7h.1M263.9 147.7h.1M263.9 148.8h.1"/>
<path d="M263.9 149.8h.1M264.2 147.2h.1M264.2 148.3h.1M264.2 149.3h.1M264.2 150.4h.1M264.4 146.7h.1M264.4 147.7h.1M264.4 148.8h.1M264.4 149.8h.1M264.7 147.2h.1M264.7 148.3h.1M264.7 149.3h.1"/>
<path d="M264.7 150.4h.1M264.9 146.7h.1M264.9 147.7h.1M264.9 148.8h.1M264.9 149.8h.1M265.2 147.2h.1M265.2 148.3h.1M265.2 149.3h.1M265.2 150.4h.1M265.5 146.7h.1M265.5 147.7h.1M265.5 148.8h.1"/>
<path d="M265.5 149.8h.1M265.7 147.2h.1M265.7 148.3h.1M265.7 149.3h.1M265.7 150.4h.1M266 146.7h.1M266 147.7h.1M266 148.8h.1M266 149.8h.1M266.3 147.2h.1M266.3 148.3h.1M266.3 149.3h.1"/>
<path d="M266.3 150.4h.1M266.5 146.7h.1M266.5 147.7h.1M266.5 148.8h.1M266.5 149.8h.1M266.8 147.2h.1M266.8 148.3h.1M266.8 149.3h.1M266.8 150.4h.1M267.1 146.7h.1M267.1 147.7h.1M267.1 148.8h.1"/>
<path d="M267.1 149.8h.1M267.3 147.2h.1M267.3 148.3h.1M267.3 149.3h.1M267.3 150.4h.1M267.6 146.7h.1M267.6 147.7h.1M267.6 148.8h.1M267.6 149.8h.1M267.9 147.2h.1M267.9 148.3h.1M267.9 149.3h.1"/>
<path d="M267.9 150.4h.1M268.1 146.7h.1M268.1 147.7h.1M268.1 148.8h.1M268.1 149.8h.1M268.4 147.2h.1M268.4 148.3h.1M268.4 149.3h.1M268.4 150.4h.1M268.7 146.7h.1M268.7 147.7h.1M268.7 148.8h.1"/>
<path d="M268.7 149.8h.1M268.9 147.2h.1M268.9 148.3h.1M268.9 149.3h.1M268.9 150.4h.1M269.2 146.7h.1M269.2 147.7h.1M269.2 148.8h.1M269.2 149.8h.1M269.4 147.2h.1M269.4 148.3h.1M269.4 149.3h.1"/>
<path d="M269.4 150.4h.1M269.7 146.7h.1M269.7 147.7h.1M269.7 148.8h.1M269.7 149.8h.1M270 147.2h.1M270 148.3h.1M270 149.3h.1M270 150.4h.1M270.2 146.7h.1M270.2 147.7h.1M270.2 148.8h.1"/>
<path d="M270.2 149.8h.1M270.5 147.2h.1M270.5 148.3h.1M270.5 149.3h.1M270.5 150.4h.1M270.8 146.7h.1M270.8 147.7h.1M270.8 148.8h.1M270.8 149.8h.1M271 147.2h.1M271 148.3h.1M271 149.3h.1"/>
<path d="M271 150.4h.1M271.3 146.7h.1M271.3 147.7h.1M271.3 148.8h.1M271.3 149.8h.1M271.6 147.2h.1M271.6 148.3h.1M271.6 149.3h.1M271.6 150.4h.1M314.4 147.2h.1M314.4 148.3h.1M314.4 149.3h.1"/>
<path d="M314.4 150.4h.1M314.7 146.7h.1M314.7 147.7h.1M314.7 148.8h.1M314.7 149.8h.1M315 147.2h.1M315 148.3h.1M315 149.3h.1M315 150.4h.1M315.2 146.7h.1M315.2 147.7h.1M315.2 148.8h.1"/>
<path d="M315.2 149.8h.1M315.5 147.2h.1M315.5 148.3h.1M315.5 149.3h.1M315.5 150.4h.1M315.7 146.7h.1M315.7 147.7h.1M315.7 148.8h.1M315.7 149.8h.1M316 147.2h.1M316 148.3h.1M316 149.3h.1"/>
<path d="M316 150.4h.1M316.3 146.7h.1M316.3 147.7h.1M316.3 148.8h.1M316.3 149.8h.1M316.5 147.2h.1M316.5 148.3h.1M316.5 149.3h.1M316.5 150.4h.1M316.8 146.7h.1M316.8 147.7h.1M316.8 148.8h.1"/>
<path d="M316.8 149.8h.1M317.1 147.2h.1M317.1 148.3h.1M317.1 149.3h.1M317.1 150.4h.1M317.3 146.7h.1M317.3 147.7h.1M317.3 148.8h.1M317.3 149.8h.1M317.6 147.2h.1M317.6 148.3h.1M317.6 149.3h.1"/>
<path d="M317.6 150.4h.1M317.9 146.7h.1M317.9 147.7h.1M317.9 148.8h.1M317.9 149.8h.1M318.1 147.2h.1M318.1 148.3h.1M318.1 149.3h.1M318.1 150.4h.1M318.4 146.7h.1M318.4 147.7h.1M318.4 148.8h.1"/>
<path d="M318.4 149.8h.1M318.7 147.2h.1M318.7 148.3h.1M318.7 149.3h.1M318.7 150.4h.1M318.9 146.7h.1M318.9 147.7h.1M318.9 148.8h.1M318.9 149.8h.1M319.2 147.2h.1M319.2 148.3h.1M319.2 149.3h.1"/>
<path d="M319.2 150.4h.1M319.5 146.7h.1M319.5 147.7h.1M319.5 148.8h.1M319.5 149.8h.1M319.7 147.2h.1M319.7 148.3h.1M319.7 149.3h.1M319.7 150.4h.1M320 146.7h.1M320 147.7h.1M320 148.8h.1"/>
<path d="M320 149.8h.1M320.2 147.2h.1M320.2 148.3h.1M320.2 149.3h.1M320.2 150.4h.1M320.5 146.7h.1M320.5 147.7h.1M320.5 148.8h.1M320.5 149.8h.1M320.8 147.2h.1M320.8 148.3h.1M320.8 149.3h.1"/>
<path d="M320.8 150.4h.1M321 146.7h.1M321 147.7h.1M321 148.8h.1M321 149.8h.1M321.3 147.2h.1M321.3 148.3h.1M321.3 149.3h.1M321.3 150.4h.1M321.6 146.7h.1M321.6 147.7h.1M321.6 148.8h.1"/>
<path d="M321.6 149.8h.1M321.8 147.2h.1M321.8 148.3h.1M321.8 149.3h.1M321.8 150.4h.1M322.1 146.7h.1M322.1 147.7h.1M322.1 148.8h.1M322.1 149.8h.1M322.4 147.2h.1M322.4 148.3h.1M322.4 149.3h.1"/>
<path d="M322.4 150.4h.1M322.6 146.7h.1M322.6 147.7h.1M322.6 148.8h.1M322.6 149.8h.1M322.9 147.2h.1M322.9 148.3h.1M322.9 149.3h.1M322.9 150.4h.1M323.2 146.7h.1M323.2 147.7h.1M323.2 148.8h.1"/>
<path d="M323.2 149.8h.1M323.4 147.2h.1M323.4 148.3h.1M323.4 149.3h.1M323.4 150.4h.1M323.7 146.7h.1M323.7 147.7h.1M323.7 148.8h.1M323.7 149.8h.1M323.9 147.2h.1M323.9 148.3h.1M323.9 149.3h.1"/>
<path d="M323.9 150.4h.1M324.2 146.7h.1M324.2 147.7h.1M324.2 148.8h.1M324.2 149.8h.1M324.5 147.2h.1M324.5 148.3h.1M324.5 149.3h.1M324.5 150.4h.1M324.7 146.7h.1M324.7 147.7h.1M324.7 148.8h.1"/>
<path d="M324.7 149.8h.1M325 147.2h.1M325 148.3h.1M325 149.3h.1M325 150.4h.1"/>
</g>
<path d="M191.5 120.8l-.1 .3 .2 .3 .1-.4-.1 .4a.36 .36 0 0 0 .5-.4 .36 .36 0 0 0-.6-.2zM315.8 137.2l3.2 1.1-.4 .8z" fill="#000"/>
<g fill="#808080">
<path d="M333.7 133.5l.5 3.3h-1zM333.2 113.2h1l-.5 3.2z"/>
<path d="M321.9 156.3l3.3 .5-3.3 .5zM314.2 156.8l3.3-.5v1zM321.9 162.8l3.3 .6-3.3 .5zM271.7 163.4l3.3-.6v1.1zM271.7 163.4l3.3-.6v1.1zM248.4 162.8l3.3 .6-3.3 .5zM321.9 175.9l3.3 .5-3.3 .5zM199.2 176.4l3.3-.5v1zM195.9 175.9l3.3 .5-3.3 .5zM171.2 176.4l3.3-.5v1zM115.2 184.5l3.3-.6v1.1zM321.9 183.9l3.3 .6-3.3 .5zM312.8 108.5l3.3-.5v1zM321.9 108l3.3 .5-3.3 .5zM231.1 116.5l1.3 3.1-.3-3.4zM242 113.2h1l-.5 3.2zM242.5 122.4l.5 3.4h-1z"/>
</g>
<g fill="none" stroke="#000" stroke-width=".28">
<path d="M115.2 116.4h210v34.1h-210zM121.6 118.1h1.1v.7M122.1 119.1h.2M122.2 118.4v.1M122.2 118.4l-.5-.3v.7M122.2 118.5l-.5 .3M122.2 118.5l.3 .3M122.2 119.1h.1M122.5 118.1l-.3 .3M122.7 118.1v.7h-1M125.2 116.4v1.1h.6v1.8h-.6v3.1h.5v-.9M125.7 117.5v1.8"/>
<path d="M125.7 117.6h-.5v1.6h.5M126.4 118.2h.7v1.1h-.7zM129.3 118.2h.7v1.1h-.7zM130.7 117.5v1.8M130.7 117.6h.5v1.6h-.5M131.2 116.4v1.1h-.6v1.8h.6v3.1h-.5v-.9M163.7 116.4v5.1h4.5v-5.1M248.9 116.4v5.1h4.5v-5.1M309.1 116.4v5.1h3.7M313.6 116.4v4.4M119.8 121.8h.8M119.8 121.1h.8"/>
<path d="M119.8 124.8h.8M119.8 124.1h.8M119.9 121.1v.7M119.9 124.1v.7M120.1 121.1v.7M120.1 124.1v.7M120.3 121.1v.7M120.3 124.1v.7M120.5 121.1v.7M120.5 124.1v.7M121.7 127.1v.7l.5-.3M121.7 127.1l.5 .3"/>
<path d="M121.7 127.1h1v.7M122.1 126.8h.2M122.2 127.4v.1M122.2 127.5l.3 .3M122.2 126.8h.1M122.5 127.1l-.3 .3M122.7 127.1v.7h-1.1M125.2 121.5h6M127.2 121.5v.1M127.2 121.6v1.3h.5v-1.3M127.2 121.6h.3M127.5 121.5v.1"/>
<path d="M127.5 121.6h.2M127.7 121.5v.1M128.7 121.5v.1M128.7 121.6v1.3h.5v-1.3M128.7 121.6h.2M128.9 121.5v.1M128.9 121.6h.3M129.2 121.5v.1M147.1 120.8h1.2v1.1h-1.2zM147.3 120.8h.8M148.3 120.9a.84 .84 0 0 1 0 1.2 .84 .84 0 0 1-1.2 0 .84 .84 0 0 1 0-1.2M151.1 120.8h1.1v1.1h-1.1z"/>
<path d="M151.3 120.8h.8M152.2 120.9a.84 .84 0 0 1 .1 1.2 .84 .84 0 0 1-1.2 0 .84 .84 0 0 1 0-1.2M312.2 124.3v.3M312.2 125.3v.3M312.2 126.3v.3M312.2 127.3v.3M312.2 128.3v.3M312.2 129.3v.3M312.2 130.3v.3M312.2 131.3v.3M312.2 132.3v.3M312.2 133.3v.3"/>
<path d="M312.2 134.3v.3M312.2 135.3v.3M312.2 136.3v.3M312.2 137.3v.3M312.2 138.3v.3M312.2 139.3v.3M312.4 124.3v.3M312.4 125.3v.3M312.4 126.3v.3M312.4 127.3v.3M312.4 128.3v.3M312.4 129.3v.3"/>
<path d="M312.4 130.3v.3M312.4 131.3v.3M312.4 132.3v.3M312.4 133.3v.3M312.4 134.3v.3M312.4 135.3v.3M312.4 136.3v.3M312.4 137.3v.3M312.4 138.3v.3M312.4 139.3v.3M312.7 125.3h-1.9v.3h1.9M312.7 126.3h-1.9v.3h1.9"/>
<path d="M312.7 127.3h-1.9v.3h1.9M312.7 128.3h-1.9v.3h1.9M312.7 130.3h-1.9v.3h1.9M312.7 131.3h-1.9v.3h1.9M312.7 132.3h-1.9v.3h1.9M312.7 133.3h-1.9v.3h1.9M312.7 135.3h-1.9v.3h1.9M312.7 136.3h-1.9v.3h1.9M312.7 134.3h-1.9v.3h1.9M312.7 138.3h-1.9v.3h1.9M312.7 137.3h-1.9v.3h1.9M312.7 139.3h-1.9v.3h1.9"/>
<path d="M312.7 124.3h-1.9v.3h1.9M312.8 121.6h4.1v.6h-3.2l.1 .3M312.8 121.1v.1M312.8 121.1v-.3h2v.3M312.8 121.2v24.5M312.8 129.3h-2v.3h1.9M312.8 121.1h2M312.8 121.2h2M313 120.8v.3M313.6 122.3l.2 .2M313.8 122.5h3.3v1M314.3 122.2v.3"/>
<path d="M314.6 120.8v.3M314.8 121.1v.1M314.8 121.2v.4M315.3 122.2v.3M315.6 122.2v.3M316.1 122.5v1.4h2.3M316.1 123.5h2l.3 .4M316.9 122l1.3 .1M317.1 122.8v.2M317.1 122.8h1.1M317.1 123.5h.1M317.3 122.8v.7"/>
<path d="M318.2 122.8h.2M318.2 122.1v.7M318.4 121.9l-.2 .2M318.4 121.5v1.7M318.4 123.9v19.1M318.4 123.2h1M318.4 123.2l.2 .2h.6l.2-.2M318.5 121.1l1 .1 .2 .3h-1.3M318.5 121.1l-.1 .4M318.5 121.1v-.1l.4 .1M319.1 121.1v-.1h.4l.2 .2v24.5l-.2 .2h-.4v-.1M319.7 122.9l-.3 .3"/>
<path d="M115.2 146.5h10v4M171.2 150.5v-4h28v4M251.7 150.5v-4h20v4M312.2 140.3v.3M312.2 141.3v.3M312.2 142.3v.3M312.4 140.3v.3M312.4 141.3v.3M312.4 142.3v.3M312.7 140.3h-1.9v.3h1.9M312.7 142.3h-1.9v.3h1.9M312.7 141.3h-1.9v.3h1.9"/>
<path d="M312.8 145.7v.2M312.8 145.9v.2h2v-.2M312.8 145.9h2M312.8 145.7h2M313 145.9v.2M314.3 144.4v.3M314.6 145.9v.2M314.8 145.7v.2M314.8 145.3v.4M315.3 144.4v.3M315.6 144.4v.3M317.1 144.1h1.1"/>
<path d="M317.1 143.4v1l-3.5 .1 .2 .2h3.1v.6h-4.1M317.1 143.4h.1M317.1 143.9v.2M317.3 143.4v.7M318.2 144.1h.2M318.2 144.8l.2 .2M318.2 144.1v.7M318.2 144.8l-1.3 .2M318.4 145.4l.1 .4M318.4 145.4h1.3l-.2 .3-1 .1M318.4 143h-2.3v1.4M318.4 143.8v1.6"/>
<path d="M318.4 143l-.3 .4h-2M318.4 143.8h1M318.4 143.8l.2-.3h.6l.2 .3M318.5 145.8v.1l.4-.1M319.4 143.8l.3 .3M325.2 146.5h-11v4"/>
<circle cx="122.2" cy="118.5" r=".64"/>
<circle cx="120.1" cy="138.4" r=".65"/>
<circle cx="120.1" cy="133.4" r=".67"/>
<circle cx="120.2" cy="121.5" r=".51"/>
<circle cx="120.2" cy="124.5" r=".51"/>
<circle cx="122.2" cy="127.5" r=".64"/>
<circle cx="122.6" cy="130.9" r=".66"/>
<circle cx="122.6" cy="135.9" r=".66"/>
<circle cx="125.1" cy="138.4" r=".64"/>
<circle cx="125.1" cy="133.4" r=".66"/>
<circle cx="133.8" cy="121.2" r=".64"/>
<circle cx="134.3" cy="136.2" r=".64"/>
<circle cx="141.3" cy="136.2" r=".66"/>
<circle cx="141.3" cy="121.2" r=".66"/>
<circle cx="212.5" cy="138" r=".55"/>
<circle cx="212.5" cy="134" r=".54"/>
<circle cx="212.5" cy="130" r=".54"/>
<circle cx="212.6" cy="138" r=".39"/>
<circle cx="212.6" cy="129.9" r=".39"/>
<circle cx="212.6" cy="134" r=".4"/>
<circle cx="213.8" cy="126" r="1.33"/>
<circle cx="213.8" cy="126" r="1.41"/>
<circle cx="215.1" cy="138" r=".55"/>
<circle cx="215.1" cy="134" r=".54"/>
<circle cx="215.1" cy="130" r=".54"/>
<circle cx="215.1" cy="138" r=".39"/>
<circle cx="215.1" cy="129.9" r=".39"/>
<circle cx="215.1" cy="134" r=".4"/>
<circle cx="233.2" cy="122.5" r="1.59"/>
<circle cx="233.2" cy="122.5" r="3"/>
<circle cx="252.1" cy="126" r=".56"/>
<circle cx="252.1" cy="126" r=".39"/>
<circle cx="252.1" cy="130" r=".39"/>
<circle cx="252.1" cy="134" r=".55"/>
<circle cx="252.1" cy="130" r=".55"/>
<circle cx="252.1" cy="134" r=".4"/>
<circle cx="253.4" cy="137.9" r="1.4"/>
<circle cx="253.4" cy="138" r="1.32"/>
<circle cx="254.7" cy="126" r=".56"/>
<circle cx="254.7" cy="126" r=".39"/>
<circle cx="254.7" cy="130" r=".39"/>
<circle cx="254.7" cy="134" r=".55"/>
<circle cx="254.7" cy="130" r=".55"/>
<circle cx="254.7" cy="134" r=".4"/>
<circle cx="134.3" cy="141.2" r=".64"/>
<circle cx="134.3" cy="146.3" r=".64"/>
<circle cx="141.3" cy="146.3" r=".66"/>
<circle cx="141.3" cy="141.3" r=".66"/>
</g>
<text font-size="8.1" x="347.8" y="281.5">10106052</text>
<g font-size="8">
<text x="32.5" y="7.4">8</text>
<text x="82.5" y="7.4">7</text>
<text x="132.5" y="7.4">6</text>
<text x="182.5" y="7.4">5</text>
<text x="232.5" y="7.4">4</text>
<text x="282.5" y="7.4">3</text>
<text x="332.5" y="7.4">2</text>
<text x="382.5" y="7.4">1</text>
<text x="3.1" y="26.2">F</text>
<text x="413.1" y="26.1">F</text>
<text x="2.9" y="76.1">E</text>
<text x="412.9" y="76.1">E</text>
<text x="2" y="126.1">D</text>
<text x="412" y="126.1">D</text>
<text x="1.8" y="176.1">C</text>
<text x="411.8" y="176.1">C</text>
<text x="2.7" y="226.2">B</text>
<text x="412.7" y="226.2">B</text>
<text x="2" y="276.1">A</text>
<text x="412" y="276.1">A</text>
<text x="82.5" y="294.4">7</text>
<text x="132.5" y="294.4">6</text>
<text x="182.5" y="294.4">5</text>
<text x="232.5" y="294.4">4</text>
<text x="282.5" y="294.4">3</text>
<text x="332.5" y="294.4">2</text>
<text x="382.5" y="294.4">1</text>
</g>
<text font-size="7.5" x="398.6" y="283.1">C</text>
<text font-size="6.7" x="269.1" y="280.7">A3</text>
<text font-size="4.7" x="236.2" y="267.1">C</text>
<g font-size="4.2">
<text x="214.7" y="91.7">HEIGHT RESTRICTION OF 7MM</text>
<text x="214.7" y="95.9">ON THIS SIDE OF THE BOARD</text>
<text x="340.2" y="147.4">J12</text>
<text x="206.5" y="201.5">BOTTOM SIDE</text>
</g>
<g font-size="4.2" fill="#808080">
<text x="250" y="107.4">6</text>
<text x="215.6" y="108.2">6.0</text>
<text x="296.9" y="110.1">12.40</text>
<text x="328.4" y="126.4">17.00</text>
<text x="331.1" y="158.4">11.0</text>
<text x="256.8" y="164.9">20.0</text>
<text x="294" y="164.9">53.5</text>
<text x="181.3" y="178">28.0</text>
<text x="266" y="178">126.0</text>
<text x="224.2" y="186">210</text>
</g>
<g font-size="4.1">
<text x="320.1" y="14.8">REVISIONS</text>
<text x="251.3" y="21.1">REV</text>
<text x="261.8" y="21">DESCRIPTION</text>
<text x="360" y="21">DATE</text>
<text x="384" y="21">APPROVED</text>
<text x="253.7" y="27.1">--</text>
<text x="279.2" y="27.1">--</text>
<text x="289.8" y="27.1">SEE SHEET ONE</text>
<text x="323.6" y="27.1">--</text>
<text x="363.5" y="27.1">--</text>
<text x="393.6" y="27.1">--</text>
<text x="288.6" y="281.4">10106052.SLDDRW</text>
</g>
<text font-size="4" x="5.6" y="293.9">TEMPLATE 10083151 REV C</text>
<text font-size="3.5" x="240" y="267.1">OVIDIEN</text>
<g font-size="3.4">
<text x="270.5" y="274.4">SIZE</text>
<text x="278.3" y="274.4">FILENAME:</text>
<text x="335.3" y="274.4">DRAWING NO.:</text>
<text x="394.1" y="274.5">REV</text>
<text x="220" y="286.1">DRAWN:</text>
<text x="269.4" y="286.2">SCALE:</text>
<text x="283.5" y="286.2">1:1</text>
<text x="335.3" y="286.1">SHEET:</text>
<text x="351.6" y="286.1">3 OF 4</text>
</g>
<g font-size="3.2">
<text x="226.7" y="273.4">6135 Gunbarrel Avenue</text>
<text x="230.8" y="276.6">Boulder, CO 80301</text>
</g>
<g font-size="2.8">
<text x="270.5" y="266.6">PROPRIETARY &amp; CONFIDENTIAL. THIS DOCUMENT MAY NOT BE COPIED, DISCLOSED, OR USED IN WHOLE</text>
<text x="270.5" y="269.5">OR IN PART WITHOUT THE CONSENT OF COVIDIEN.</text>
<text x="239.6" y="286">M. FEENEY</text>
</g>
<text font-size="2.1" x="224.6" y="281.8">© 2013 COVIDIEN ALL RIGHTS RESERVED.</text>
</svg>
